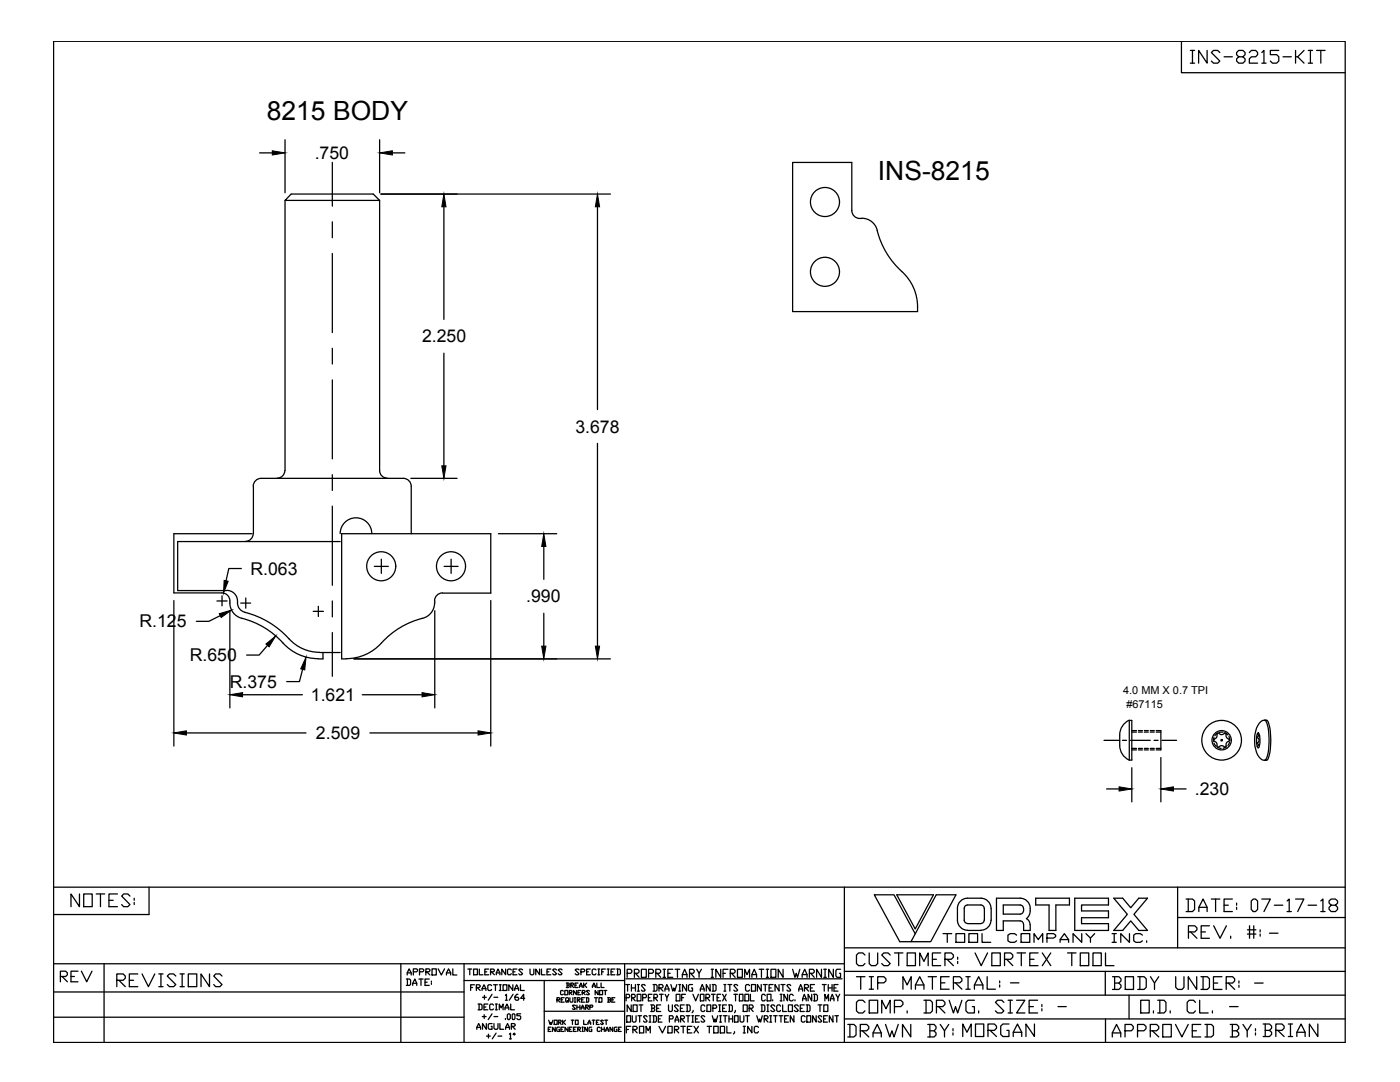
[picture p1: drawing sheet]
<svg xmlns="http://www.w3.org/2000/svg" width="279mm" height="216mm" viewBox="0 0 279 216" stroke-linecap="round" stroke-linejoin="round" font-family="sans-serif">
<!-- layer: titleblk -->
<path d="M10.7 8.2h257.8v199.8h-257.8zM235.8 8.2v6.3h32.7M10.7 177h257.8" fill="none" stroke="#000" stroke-width=".25"/>
<!-- layer: 50 -->
<g fill="none" stroke="#000" stroke-width=".25">
<path d="M168.5 177v31M235 177v12.1M10.7 182.5h19M10.7 197.9h81.9M10.7 192.3h157.8M20.8 192.3v15.7M80 192.3v15.7M92.6 192.3v15.7M92.6 195.7h32.1M108.6 195.7v12.2M124.7 192.3v15.7M168.5 189.1h100"/>
<path d="M168.5 193.8h100M168.5 198.6h100M225.3 198.6v4.7M235 183.1h33.5M10.7 203h81.9M108.6 201.8h16.1M168.5 203.3h100"/>
</g>
<!-- layer: Text -->
<g fill="none" stroke="#000" stroke-width=".25">
<path d="M179 178.5h7.3l-3.6 6.9zM193.1 179.2a2.01 2.01 0 0 0-2 2.1v2.3a2.01 2.01 0 0 0 2 2M193.1 179.2h2.7a2.01 2.01 0 0 1 2 2M81.1 195.4h.6l.2 .2v.8l-.2 .2h-.6M81.3 194.5v-.4l.3-.8 .5 .8v.4M81.3 194.1h.8M81.3 195.4v1.2M82.4 196.6v-.4l.4-.8 .4 .8v.4M82.4 196.2h.8M82.5 193.9h.6l.2-.4-.2-.2h-.6v1.2M83.6 195.4h.8M83.7 193.9h.7l.2-.4-.2-.2h-.7v1.2"/>
<path d="M84 195.4v1.2M84.8 196h.4M85 193.9h.6l.2-.4-.2-.2h-.6v1.2M85.2 193.9l.6 .6M85.7 195.4h-.9v1.2h.9M86.1 195.8v.2M86.1 196.2v.2M86.2 193.3h.9v1.2h-.9zM87.4 193.3l.7 1.2 .6-1.2M89.1 194.5v-.4l.4-.8 .4 .8v.4M89.1 194.1h.8M90.4 193.3v1.2h.8"/>
<path d="M93.4 193.4h.7M93.8 193.4v1.1M93.9 197h.4M94.5 193.4h.8v1.1h-.8zM94.7 196.5h-.8v1.1M95.1 197h.5l.2-.1v-.2l-.2-.2h-.5v1.1M95.2 197l.6 .6M95.7 193.4v1.1h.7M96.2 197.6v-.3l.4-.8 .4 .8v.3M96.2 197.3h.8M96.3 199h.8M96.7 198.6v.8"/>
<path d="M96.8 193.9h.3M97.5 193.4h-.7v1.1h.7M97.9 193.9h.6l.2-.2v-.2l-.2-.1h-.6v1.1M98.1 193.9l.6 .6M98.1 196.7l-.2-.2h-.4l-.1 .2v.7l.1 .2h.4l.2-.2M98.2 198.4l-.8 1.2M98.5 196.5h.8M98.6 199h.7M98.9 196.5v1.1M99 194.5v-.4l.4-.7 .4 .7v.4M99 194.1h.8M99.6 197.6h.4"/>
<path d="M99.6 196.5h.4M99.9 196.5v1.1M100.4 196.5h.8v1.1h-.8zM100.9 198.6l.2-.2v1.2M100.9 199.6h.3M100.9 193.4v1.1l-.8-1.1v1.1M102.1 193.5l-.3-.1h-.3l-.2 .1v.8l.2 .2h.3l.3-.2M102.3 196.5v1.1l-.8-1.1v1.1M102.4 193.9h.4M102.4 198.4l-.8 1.2M102.7 197.6v-.3l.4-.8 .4 .8v.3M102.7 197.3h.8"/>
<path d="M103.2 193.4h-.8v1.1h.8M103.4 198.4h-.2l-.4 .4v.6l.2 .2h.4l.1-.2-.1-.4h-.6M103.9 196.5v1.1h.7M104.3 193.5l-.2-.1h-.4l-.2 .1 .8 .8-.2 .2h-.4l-.2-.2M104.7 199.2h-.8l.6-.8v1.2M105.8 193.4v.9l.2 .2h.4l.1-.2v-.9M107.7 193.4v1.1l-.8-1.1v1.1M108.1 193.4v1.1h.7M109.2 193.9h.3M109.9 193.4h-.7v1.1h.7M111.1 193.5l-.2-.1h-.4l-.2 .1 .8 .8-.2 .2h-.4l-.2-.2M111.2 199.5h.4l.1-.3-.5-.1v.9"/>
<path d="M111.3 199.5l.4 .5M112 199.5h.3M112.2 193.5l-.2-.1h-.4l-.2 .1 .8 .8-.2 .2h-.4l-.2-.2M112.4 197.8l-.1-.2-.4 .2v.6l.1 .1 .4-.1M112.6 199.1h-.6v.9h.6M112.7 197.6h.6v.9h-.6zM113 196.2h.5l.1 .1-.1 .3M113.2 196.6h.3l.1 .3-.1 .1h-.5M113.2 196.2v.8M113.6 198.1h.4l.2-.3-.6-.2v.9M113.7 198.1l.5 .4M113.9 196.6h.4l.2-.3-.6-.1v.8"/>
<path d="M114 196.6l.5 .4M114.8 196.6h.2M115 197.6v.9l-.5-.9v.9M115.3 196.2h-.5v.8h.5M115.3 198.1h.3M115.6 193.5l-.2-.1h-.4l-.2 .1 .8 .8-.2 .2h-.4l-.2-.2M115.6 197l.3-.8 .3 .8M115.6 196.8h.6M115.9 197.6h-.6v.9M115.9 193.9h.6l.2-.2v-.2l-.2-.1h-.6v1.1M116.2 198.1h.4l.2-.3-.6-.2v.9M116.3 198.1l.5 .4"/>
<path d="M116.5 196.2v.8M116.7 196.6l.4 .4M117.1 196.2l-.6 .4M117.1 193.9h.3M117.6 197.8l-.1-.2-.5 .2 .6 .6-.1 .1-.5-.1M117.8 193.4h-.7v1.1h.7M118.2 197l.3-.8 .3 .8M118.2 196.8h.6M118.9 193.5l-.1-.1h-.4l-.2 .1v.8l.2 .2h.4l.1-.2M119.1 196.2v.8h.6M119.3 193.4h.4M119.3 194.5h.4"/>
<path d="M119.4 197.6v.9l-.6-.9v.9M119.5 193.4v1.1M119.7 197.6h.6v.9h-.6zM120 196.2v.8h.6M120.1 193.9h.3M120.5 197.6h.6M120.8 193.4h-.7v1.1M120.8 197.6v.9M121.2 193.4h.4M121.2 194.5h.4M121.3 199.1l.6 .1-.2 .3M121.4 199.5h.3l.2 .3-.2 .2h-.4"/>
<path d="M121.4 193.4v1.1M121.4 199.1v.9M121.9 193.9h.4M122.1 199.5h.3M122.7 199.1h-.6v.9h.6M122.7 193.4h-.8v1.1h.8M123.1 193.4h.5l.2 .1v.8l-.2 .2h-.5M123.3 193.4v1.1M124.9 196.5h.7M124.9 195.3h43.1M125 199.1h.5l.2-.2-.2-.5h-.5v1.3M125.2 194.2h.7l.2-.2v-.3l-.2-.3h-.7v1.6"/>
<path d="M125.3 196.5v1.3M126 196.5v1.3M126 197.1h.8M126.1 199.1h.5l.2-.2-.2-.5h-.5v1.3M126.2 199.1l.6 .6M126.6 194.2h.7l.2-.2v-.3l-.2-.3h-.7v1.6M126.8 196.5v1.3M126.8 194.2l.7 .8M127.2 198.4h.7v1.3h-.7zM127.2 196.5h.4M127.2 197.8h.4M127.4 196.5v1.3"/>
<path d="M128 193.4h1v1.6h-1zM128.3 199.1h.5l.2-.2-.2-.5h-.5v1.3M128.8 196.7l-.2-.2h-.4l-.2 .2 .8 .9-.2 .2h-.4l-.2-.2M129.4 199.1h.3M129.4 194.2h.8l.2-.2v-.3l-.2-.3h-.8v1.6M130.1 198.4h-.7v1.3h.7M130.3 196.5h.6l.2 .2v.9l-.2 .2h-.6M130.5 199.1h.5l.2-.2-.2-.5h-.5v1.3M130.5 196.5v1.3M130.7 199.1l.5 .6M130.9 194.2h.7l.3-.2v-.3l-.3-.3h-.7v1.6M131.1 194.2l.8 .8"/>
<path d="M131.5 197.1h.6l.2-.2v-.2l-.2-.2h-.6v1.3M131.6 198.4h.8M131.7 197.1l.6 .7M132 198.4v1.3M132.3 193.4h.5M132.3 195h.5M132.6 193.4v1.6M132.7 197.8v-.5l.4-.8 .4 .8v.5M132.7 197.3h.8M132.7 198.4l.4 .7v.6M133.3 194.2h.5M133.5 198.4l-.4 .7"/>
<path d="M133.9 196.5l.4 1.3 .2-.7 .1 .7 .5-1.3M134.3 193.4h-1v1.6h1M134.7 193.4h1M134.9 198.4h.8v1.3h-.8zM135.2 193.4v1.6M135.5 196.5h.3M135.5 197.8h.3M135.7 196.5v1.3M136 199.1h.4M136.2 195v-.5l.4-1.1 .5 1.1v.5M136.2 194.5h.9M136.8 198.4h-.8v1.3"/>
<path d="M137 196.5v1.3l-.8-1.3v1.3M137.6 194.2h.7l.2-.2v-.3l-.2-.3h-.7v1.6M137.8 194.2l.7 .8M138.2 196.5h-.6l-.2 .2v.9l.2 .2h.6v-.7h-.2M138.3 198.4l.5 1.3 .6-1.3M139.1 193.4l.4 .8v.8M139.8 197.8v-.5l.4-.8 .3 .8v.5M139.8 198.4h.7v1.3h-.7zM139.8 197.3h.7M140 193.4l-.5 .8M140.9 199.1h.5l.2-.2-.2-.5h-.5v1.3M141.1 199.1l.5 .6"/>
<path d="M141.7 196.5v1.3l-.7-1.3v1.3M141.9 193.4h.5M141.9 195h.5M142 198.4h.7M142.1 196.5h.6l.2 .2v.9l-.2 .2h-.6M142.1 193.4v1.6M142.3 196.5v1.3M142.4 198.4v1.3M143.1 199.1h.4M143.8 198.4h-.7v1.3h.7M143.8 193.4v1.6l-.9-1.6v1.6M144.2 198.4l.7 1.3"/>
<path d="M144.3 194.2h.5M144.5 196.5h.4M144.5 197.8h.4M144.7 196.5v1.3M144.9 198.4l-.7 1.3M145.3 193.4h-1v1.6M145.3 196.5h.7M145.7 196.5v1.3M145.7 194.2h.8l.2-.2v-.3l-.2-.3h-.8v1.6M146 194.2l.7 .8M146.5 198.4h.7M146.8 198.4v1.3"/>
<path d="M147.2 193.4h1v1.6h-1zM147.2 196.7l-.2-.2h-.4l-.1 .2 .7 .9-.2 .2h-.4l-.1-.2M147.6 198.4h.7v1.3h-.7zM148.6 195v-1.6l.5 1.1 .5-1.1v1.6M148.7 198.4h.7v1.3h-.7zM149.6 196.7l-.2-.2h-.4l-.2 .2v.9l.2 .2h.4l.2-.2M149.8 198.4v1.3h.7M150 196.5h.8v1.3h-.8zM150.1 195v-.5l.4-1.1 .5 1.1v.5M150.1 194.5h.9M151.5 193.4h.9M151.9 196.5v1.3l-.7-1.3v1.3"/>
<path d="M152 193.4v1.6M152.3 196.5h.8M152.7 198.7l-.1-.3h-.4l-.2 .3v.8l.2 .2h.4l.1-.2M152.7 196.5v1.3M152.9 193.4h.5M152.9 195h.5M153.1 198.4h.8v1.3h-.8zM153.1 193.4v1.6M153.5 197.1h.4M153.9 193.4h.9v1.6h-.9zM154.2 199.5v.2M154.3 196.5h-.8v1.3h.8"/>
<path d="M155.5 196.5v1.3l-.8-1.3v1.3M155.7 199.7h.4M155.7 198.4h.4M155.9 196.5h.8M155.9 198.4v1.3M156.2 196.5v1.3M156.3 193.4v1.6l-1-1.6v1.6M157.2 198.4v1.3l-.8-1.3v1.3M157.8 196.7l-.2-.2h-.3l-.3 .2 .8 .9-.2 .2h-.3l-.3-.2M158.2 193.4l.5 1.6 .2-.8 .3 .8 .4-1.6M158.3 198.7l-.2-.3h-.3l-.2 .3v.8l.2 .2h.3l.2-.2M158.7 199.5v.2"/>
<path d="M159.4 197.8v-.5l.4-.8 .4 .8v.5M159.4 197.3h.8M160.1 195v-.5l.5-1.1 .5 1.1v.5M160.1 194.5h1M160.2 199.7v-.4l.3-.9 .4 .9v.4M160.2 199.3h.7M160.6 197.1h.5l.3-.2v-.2l-.3-.2h-.5v1.3M160.8 197.1l.6 .7M161.5 194.2h.7l.3-.2v-.3l-.3-.3h-.7v1.6M161.7 197.1h.4M161.8 194.2l.7 .8M162 198.4v1.3l-.7-1.3v1.3"/>
<path d="M162.4 198.4h.5l.2 .3v.8l-.2 .2h-.5M162.5 196.5h-.8v1.3h.8M162.5 198.4v1.3M163.9 193.4v1.6l-.9-1.6v1.6M164.1 196.5h.8M164.4 193.4h.5M164.4 195h.5M164.5 196.5v1.3M164.6 199.7v-1.3l.4 .9 .3-.9v1.3M164.7 193.4v1.6M165.3 197.1h.8M165.3 196.5v1.3"/>
<path d="M165.7 199.7v-.4l.4-.9 .3 .9v.4M165.7 199.3h.7M166.1 196.5v1.3M166.3 193.4v1.6l-.9-1.6v1.6M166.4 197.1h.5M166.8 198.4l.4 .7v.6M167.2 196.5h-.8v1.3h.8M167.6 198.4l-.4 .7M167.8 193.4h-.8l-.2 .3v1l.2 .3h.8v-.8h-.3M182.7 186.3l-4.3-7.8h-3.9l5.1 9.4h6.1l5.1-9.4h-4l-5 9.4M193.1 180.6a.66 .66 0 0 0-.7 .7v2.3a.66 .66 0 0 0 .7 .7M193.1 180.6h2.7a.66 .66 0 0 1 .6 .6"/>
<path d="M196.4 183.6a.66 .66 0 0 1-.6 .7M196.5 181.3v2.3M197.8 183.6a2.01 2.01 0 0 1-2 2M197.8 181.3v2.3M204.2 184.4a.66 .66 0 0 0-.6-.6h-3.4v1.9M204.2 181.2a.66 .66 0 0 0-.6-.6h-3.4v1.8h3.4a.66 .66 0 0 0 .6-.7M204.3 181.3v.5M204.8 183.3a1.29 1.29 0 0 1 .8 1.2M204.9 183.3a2.44 2.44 0 0 0-.8-4l-5.2-.1v6.5M209.4 185.7v-5.1h-2.7v-1.4h6.7v1.4h-2.7v5.1M215.8 184.3v-1.2h5.4v-1.3h-5.4v-1.2h5.4v-1.4h-6.7v6.5M222.3 185.7l2.7-3.3-2.7-3.2h1.8l1.6 1.9 1.6-1.9h1.7l-2.7 3.2 2.7 3.3"/>
<path d="M224.1 185.7l1.6-1.9 1.6 1.9M227.7 199.6h1.6v2.5h-1.6zM231 199.6h1.3l.4 .4v1.7l-.4 .4h-1.3M231.5 199.6v2.5M239.4 199.6v2.5h1.7M95.2 205.4v-.4l.3-.8 .4 .8v.4M95.2 205h.7M95.4 200.3h.6l.2 .3v.7l-.2 .2h-.6M95.6 200.3v1.2M96.3 202.8h.7M96.6 200.9h.4M96.6 202.5v.7"/>
<path d="M97.1 204.2v1.2l-.8-1.2v1.2M97.1 206.7h.8M97.4 200.3h-.8v1.2h.8M97.5 206.4v.7M98.2 204.2h-.6l-.2 .2v.8l.2 .2h.6v-.6h-.2M98.2 202.3l-.8 1.1M98.5 200.6l-.2-.3h-.4l-.2 .3v.7l.2 .2h.4l.2-.2M98.6 204.2v1l.2 .2h.4l.2-.2v-1M98.6 202.8h.7M98.9 201.5h.4M98.9 200.3h.4M99 206.1l-.8 1.2"/>
<path d="M99 200.3v1.2M99.4 206.7h.7M99.6 201.5v-1.2l.4 .8 .4-.8v1.2M99.8 204.2v1.2h.7M100.8 201.5v-.4l.4-.8 .3 .8v.4M100.8 201.1h.7M100.9 203.2v.2M100.9 205.4v-.4l.4-.8 .4 .8v.4M100.9 205h.8M101.2 202.5l.3-.2 .3 .2v.7l-.2 .2-.4-.2zM101.7 206.4l.2-.3v1.2M101.7 207.3h.4"/>
<path d="M101.9 200.3v1.2h.8M102.1 204.8h.5l.2-.2v-.2l-.2-.2h-.5v1.2M102.2 202.5l.2-.2 .4 .2v.7l-.2 .2h-.2l-.2-.2zM102.2 204.8l.6 .6M102.4 206.4l.2-.3 .2 .3-.2 .1zM103.9 202.3h-.7v.4h.5l.2 .1v.4l-.2 .2h-.3l-.2-.2M109.4 205.4h.3M109.5 203.6l.3 .8 .1-.4 .2 .4 .2-.8M110 205h-.6v.8h.6M110.6 203.6h.6v.8h-.6zM110.8 205v.8l-.5-.8v.8M111.4 204h.5l.1-.3-.6-.1v.8"/>
<path d="M111.6 204l.4 .4M111.7 205h-.5l-.1 .7 .6 .1v-.4h-.2M112 205.4h.2M112.3 203.6v.8M112.4 204l.4 .4M112.5 205h-.5v.8h.5M112.8 203.6l-.5 .4M113.4 205v.8l-.6-.8v.8M113.6 205.4h.3M114.2 205h-.6v.8h.6M114.2 203.6v.8M114.5 205.4h.3"/>
<path d="M114.8 203.6h.6v.8h-.6zM115 205h-.5v.8h.5M115.3 205.4h.4l.2-.3-.2-.1h-.4v.8M115.4 205.4l.5 .4M116.1 205.8h.3M116.1 205h.3M116.3 205v.8M116.5 203.6v.8h.5M117.2 205v.8l-.5-.8v.8M117.3 204.4l.3-.8 .3 .8M117.3 204.1h.6M118.1 205h-.4l-.2 .1v.6l.2 .1h.4v-.4h-.1"/>
<path d="M118.4 203.6v.8M119 204h.3M119.6 203.6h-.6v.8h.6M119.8 205.1l-.2-.1-.4 .1v.6l.2 .1 .4-.1M120 205.4h.6M120 205v.8M120.4 203.7l-.1-.1-.4 .1 .5 .5-.1 .2h-.3l-.1-.2M120.6 205v.8M120.7 203.6h.6M120.9 205.8l.3-.8 .2 .8M120.9 205.5h.5M121 203.6v.8"/>
<path d="M122.3 205v.8l-.6-.8v.8M123.1 205h-.4l-.1 .7 .5 .1v-.4h-.1M123.4 205.4h.3M124 205h-.6v.8h.6M125 205.4h.4M125.1 202.7h.7v1.2h-.7zM125.9 204.8h-.9v1.3M126 200.5v1.3l-.8-1.3v1.3M126.2 202.7v1l.2 .2h.3l.2-.2v-1M126.3 205.4h.6l.3-.4-.3-.2h-.6v1.3M126.4 200.5h.8v1.3h-.8zM126.5 205.4l.7 .7"/>
<path d="M127.3 202.7h.7M127.5 200.5h.8M127.6 204.8h.9v1.3h-.9zM127.7 202.7v1.2M127.9 200.5v1.3M128.9 206.1v-1.3l.5 .8 .4-.8v1.3M129.1 202.9l-.1-.2h-.4l-.2 .2 .7 .8-.1 .2h-.4l-.2-.2M129.5 202.7h.4M129.5 203.9h.4M129.7 202.7v1.2M129.9 200.5h.6l.2 .3-.2 .4M130.1 201.2h.4l.2 .4-.2 .2h-.6"/>
<path d="M130.1 200.5v1.3M130.3 202.7h.5l.2 .2v.8l-.2 .2h-.5M130.5 202.7v1.2M131 201.2h.5M131.4 203.3h.4M131.5 204.8l.7 1.3 .6-1.3M131.9 200.5h-.9v1.3h.9M132.1 202.7h-.7v1.2h.7M133.3 204.8h.8v1.3h-.8zM133.4 200.5v1.1l.2 .2h.4l.2-.2v-1.1M133.6 203.3h.6l.2-.4-.2-.2h-.6v1.2M134.6 205.4h.6l.3-.4-.3-.2h-.6v1.3"/>
<path d="M134.7 203.9v-.4l.4-.8 .4 .8v.4M134.7 203.5h.8M134.8 205.4l.7 .7M135.4 200.8l-.2-.3h-.4l-.2 .3 .8 .8-.2 .2h-.4l-.2-.2M135.8 201.2h.4M135.8 203.3h.6l.2-.4-.2-.2h-.6v1.2M135.9 204.8h.9M136 203.3l.6 .6M136.3 204.8v1.3M136.6 200.5h-.8v1.3h.8M136.9 200.5h.6l.2 .3v.8l-.2 .2h-.6M136.9 202.7h.8"/>
<path d="M137.1 200.5v1.3M137.2 205.4h.5M137.3 202.7v1.2M138.1 204.8h-.9v1.3h.9M138.1 202.7h.3M138.1 203.9h.3M138.2 202.7v1.2M138.3 201.6l-.2 .5M138.5 204.8l.9 1.3M138.8 203.3h.4M139.4 204.8l-.9 1.3M139.6 202.7h-.8v1.2h.8"/>
<path d="M140.7 200.8l-.2-.3h-.4l-.2 .3v.8l.2 .2h.4l.2-.2M140.7 202.9l-.3-.2h-.3l-.2 .2 .8 .8-.3 .2h-.3l-.2-.2M141.1 200.5h.7v1.3h-.7zM141.1 204.8h.9M141.5 204.8v1.3M142.1 202.7l.4 1.2 .2-.6 .2 .6 .3-1.2M142.3 201.2h.5l.2-.2-.2-.5h-.5v1.3M142.4 204.8h.9v1.3h-.9zM143.4 200.5h.4M143.4 201.8h.4M143.6 200.5v1.3M143.6 202.7h.4"/>
<path d="M143.6 203.9h.4M143.7 204.8h.9v1.3h-.9zM143.8 202.7v1.2M144.2 201.2h.4M144.3 202.7h.8M144.7 202.7v1.2M145 200.5h-.8v1.3h.8M145.1 204.8v1.3h.8M145.4 200.5h.6l.2 .3v.8l-.2 .2h-.6M145.5 203.3h.7M145.5 202.7v1.2M145.6 200.5v1.3"/>
<path d="M146.2 202.7v1.2M146.6 202.7h.7v1.2h-.7zM146.6 205.9v.2l-.2 .2M146.8 201.6l-.2 .5M147.7 202.7v1l.2 .2h.3l.2-.2v-1M148.3 200.5h.8v1.3h-.8zM148.3 204.8h.4M148.3 206.1h.4M148.5 204.8v1.3M148.8 202.7h.7M149.2 202.7v1.2M149.5 201.2h.6l.2-.4-.2-.3h-.6v1.3"/>
<path d="M149.7 201.2l.6 .6M150.1 204.8v1.3l-.9-1.3v1.3M151 202.7l.4 1.2 .2-.6 .2 .6 .3-1.2M151.4 205l-.2-.2h-.5l-.2 .2v.9l.2 .2h.5l.2-.2M151.9 200.5h.6l.1 .3v.8l-.1 .2h-.6M152 200.5v1.3M152.5 203.3h.6l.2-.4-.2-.2h-.6v1.2M152.7 203.3l.6 .6M153.1 200.5h.3M153.1 201.8h.3M153.2 200.5v1.3M153.6 202.7h.4"/>
<path d="M153.6 203.9h.4M153.8 202.7v1.2M154.4 202.7h.7M154.6 200.8l-.2-.3h-.4l-.2 .3 .8 .8-.2 .2h-.4l-.2-.2M154.8 202.7v1.2M155.5 202.7h.7M155.8 200.8l-.2-.3h-.4l-.2 .3v.8l.2 .2h.4l.2-.2M155.9 202.7v1.2M156.2 200.5v1.3h.8M156.6 203.3h.4M157.3 200.5h.8v1.3h-.8zM157.3 202.7h-.7v1.2h.7"/>
<path d="M158.4 202.7v1.2l-.7-1.2v1.2M159.3 200.8l-.2-.3h-.4l-.2 .3 .8 .8-.2 .2h-.4l-.2-.2M159.7 201.2h.4M160.5 200.5h-.8v1.3h.8M160.7 202.9l-.2-.2h-.4l-.2 .2v.8l.2 .2h.4l.2-.2M160.9 200.5h.6l.2 .3v.8l-.2 .2h-.6M161 202.7h.8v1.2h-.8zM161.1 200.5v1.3M162.9 202.7v1.2l-.7-1.2v1.2M163.3 200.5h.7M163.6 200.5v1.3M164 202.9l-.2-.2h-.4l-.1 .2 .7 .8-.2 .2h-.4l-.1-.2"/>
<path d="M164.4 203.3h.3M164.4 200.5h.8v1.3h-.8zM165.1 202.7h-.7v1.2h.7M166.2 202.7v1.2l-.7-1.2v1.2M238.6 200l-.4-.4h-.9l-.4 .4v1.7l.4 .4h.9l.4-.4"/>
</g>
<!-- layer: 0 -->
<g fill="none" stroke="#000" stroke-width=".25">
<path d="M51.8 30.5h2.5M56.9 27.9v10.6M56.9 40v53.9M58.1 38.7h16.4l1.3 1.3h-18.9zM66.3 32.4v8.7M75.8 27.9v10.6M75.8 40v53.9M76 38.7h45.8M78.3 30.5h2.5M66.3 44.3v3.1M66.3 50.6v15.8M88.6 41.3v22.4"/>
<path d="M119.2 41.3v40.4M172 43.5a3.1 3.1 0 0 1 3.1 2.5 17 17 0 0 0 5.5 8.8 9.7 9.7 0 0 1 2.5 7.4h-24.9v-29.8h11.8v9.6a1.67 1.67 0 0 0 2 1.6M66.3 69.5v3.1M66.3 75.8v15.8M88.6 70.5v22.4M50.6 97.1v9.4M56.8 93.9a1.5 1.5 0 0 1-1.5 1.5M66.3 94.7v3.2M75.8 93.9a1.5 1.5 0 0 0 1.5 1.5M80.5 95.4a1.59 1.59 0 0 1 1.6 1.6v9.5M80.5 95.4h-28.4a1.59 1.59 0 0 0-1.6 1.6M82 95.4h9.2"/>
<path d="M119.2 88.5v40.4M34.7 119.8v29.1M43.3 119.9h2M44.3 118.9v2M45.3 117.8a2.18 2.18 0 0 1 2.1 2.5 1.88 1.88 0 0 0 1.4 1.8M48.2 113.4h-2.5l-.6 2.5M49.1 119.3v2.1M50.3 106.5h-15.6v11.8h9.6a1.66 1.66 0 0 1 1.6 2 3.4 3.4 0 0 0 3.3 3.3 17.2 17.2 0 0 1 7.9 5.3 9.5 9.5 0 0 0 6.4 2.5M50.5 106.5a1.54 1.54 0 0 1-1.5 1.5M66.3 101v15.8M66.3 119.9v3.2M67.9 106.5a3.2 3.2 0 0 1 3.1-3.2 3.2 3.2 0 0 1 3.2 3.2"/>
<path d="M67.9 108.1h-32.4v9.7h9.8M74.7 113h2.8M76.1 111.6v2.8M86.8 119.9v.4M88.3 118.3a1.59 1.59 0 0 0-1.6 1.6M88.3 118.3h9.6v-11.8h-29.7v25h.9M88.6 113h2.8M90 111.6v2.8M97.9 119.8v29.1M99.5 106.5h11.6M108.5 109v6.6M44 122.8l-2.3 1.2h-2.5"/>
<path d="M45.9 121.9v19.4M48 120.3h2M48.4 138.6h12M48.8 122.2a17.6 17.6 0 0 1 8.9 5.3M53.4 128.8l-1.7 1.9h-2.5M57.7 127.5a8.2 8.2 0 0 0 6.1 2.7M60.4 133.5l-.6 2.5h-2.6M62.5 122h2M63.5 121v2M63.8 130.2h4.1M64.5 130.2v1.3h-1M66.3 126.2v8.7"/>
<path d="M70.6 131.5h51.2M72.3 138.6h11.9M84.4 123.4a17 17 0 0 0-8.9 5.5 9.5 9.5 0 0 1-6.4 2.5M86.7 120.3a3.2 3.2 0 0 1-2.4 3.1M86.8 121.9v19.4M108.5 122.4v6.5M37.2 146.2h23.9M73.8 146.2h21.6M220.3 147.7h3M220.8 157.4h2.5M223.5 146.7a5 5 0 0 0 .9 4.3l.9 .7M224 147.7h.8"/>
<path d="M225.3 143.7a3.2 3.2 0 0 0-1.8 2.9M225.4 143.7h.5v8h-.5zM225.6 147.7h4M225.9 153.2v6.8M225.9 149.6h.9M225.9 149.3h.9M225.9 145.8h.9M225.9 146.1h.9M227.2 149.6h.8M227.2 149.3h.8M227.2 145.8h.8M227.2 146.1h.8"/>
<path d="M228.4 149.6h.8M228.4 149.3h.8M228.4 145.8h.8M228.4 146.1h.8M229.6 149.6h.8M229.6 149.3h.8M229.6 145.8h.8M229.6 146.1h.8M230.3 147.7h.8M230.7 145.8h1v3.8h-1M230.7 149.3h1M230.7 146.1h1"/>
<path d="M231.7 151.2v8.8M231.9 147.7h2.9M234.2 157.4h2.5M242.3 147.2l-.1 .7M242.3 148.3l.4 .6M242.3 147.9l.5 .3v.6M242.3 147.5l-.1 .2 .1 .2M242.8 146.5v.6l-.5 .4M242.9 148.9l.1 .2h.2M243 146.3l-.6 .5M243 149.1l.7 .2M243.2 146.3h-.2l-.1 .2"/>
<path d="M243.3 146.3l.5 .3 .6-.3 .3 .2M243.3 149l.5-.2 .5 .2M244.1 146.1h-.8M244.5 146.2l.6 .5M244.7 148.9l-.1 .2h-.3M244.7 146.5l.1 .6 .5 .4M244.8 149l-.7 .3M245.2 147.5l.2 .2-.2 .2M245.3 147l.1 .7M245.3 147.9l-.5 .3-.1 .6M245.4 148.1l-.3 .7M250.8 147.2a.53 .53 0 0 1 .5 .5 .53 .53 0 0 1-.5 .5"/>
<path d="M250.8 148.4a.28 .28 0 0 1 .3 .2 .28 .28 0 0 1-.2 .3M250.9 146.5a.32 .32 0 0 1 .2 .3 .32 .32 0 0 1-.3 .3M251 146.3a.93 .93 0 0 1 .4 1.1v.5a1.39 1.39 0 0 1-.3 1.4l-.3-1.1v-1.3zM252.4 143.7h.3a2.65 2.65 0 0 1 .8 2.2 10.3 10.3 0 0 1-.6 5.8h-.5h.1a10.6 10.6 0 0 0 .6-6.4l-.1-.5a1.24 1.24 0 0 0-.6-1.1zM252.4 143.7a2.37 2.37 0 0 0-1.8 2.2 5.9 5.9 0 0 0 1.1 5.6l.7 .2"/>
<circle cx="164.6" cy="54.2" r="2.9"/>
<circle cx="164.6" cy="40.3" r="2.9"/>
<circle cx="76.1" cy="113" r="2.9"/>
<circle cx="90" cy="113" r="2.9"/>
<circle cx="243.8" cy="147.7" r="4"/>
<circle cx="243.8" cy="147.7" r="1.93"/>
<circle cx="243.8" cy="147.7" r=".15"/>
</g>
<g fill="#000" stroke="#000" stroke-width=".2">
<path d="M54.3 30.1l2.6 .4-2.6 .4zM75.8 30.5l2.5-.4v.8zM88.6 38.7l.4 2.6h-.8zM119.2 38.7l.5 2.6h-.9zM88.2 92.9h.8l-.4 2.5zM44.7 115.8l.8 .2-.9 2.3zM108.5 106.5l.5 2.5h-.9zM43.8 122.5l2.4-.8-2.1 1.5zM45.9 138.6l2.5-.4v.9zM53.1 128.5l1.9-1.6-1.3 2.2zM61.1 131.1l-.3 2.6-.8-.2zM84.2 138.2l2.6 .4-2.6 .5z"/>
<path d="M108.1 128.9h.9l-.5 2.6zM118.8 128.9h.9l-.5 2.6zM34.7 146.2l2.5-.4v.9zM95.4 145.8l2.5 .4-2.5 .5zM223.3 157l2.6 .4-2.6 .4zM231.7 157.4l2.5-.4v.8z"/>
</g>
<g font-size="6.2">
<text x="170" y="194">CUSTOMER:</text>
<text x="193.7" y="194">VORTEX TOOL</text>
<text x="22.6" y="198.3">REVISIONS</text>
</g>
<g font-size="5.7">
<text x="236.7" y="13.8">INS-8215-KIT</text>
<text x="13.4" y="182">NOTES:</text>
<text x="235.7" y="183.1">DATE:</text>
<text x="248.7" y="183.1">07-17-18</text>
<text x="236.4" y="188.4">REV. #:</text>
<text x="170" y="203.2">COMP. DRWG. SIZE:</text>
<text x="170" y="198.6">TIP MATERIAL:</text>
<text x="221.2" y="198.6">BODY UNDER:</text>
<text x="168.3" y="208.1">DRAWN BY:</text>
<text x="191.2" y="208.1">MORGAN</text>
<text x="221.2" y="208.1">APPROVED BY:</text>
<text x="251.2" y="208.1">BRIAN</text>
</g>
<g font-size="5.3">
<text x="53.2" y="24">8215 BODY</text>
<text x="175.2" y="36">INS-8215</text>
<text x="11.3" y="197.2">REV</text>
</g>
<text font-size="4.4" x="187.3" y="189.1">TOOL COMPANY INC.</text>
<g font-size="3.5">
<text x="62.8" y="31.7">.750</text>
<text x="84.2" y="68.3">2.250</text>
<text x="114.8" y="86.3">3.678</text>
<text x="50" y="114.7">R.063</text>
<text x="27.8" y="125.2">R.125</text>
<text x="105" y="120.2">.990</text>
<text x="37.9" y="131.9">R.650</text>
<text x="45.9" y="137.2">R.375</text>
<text x="62" y="139.9">1.621</text>
<text x="63.1" y="147.5">2.509</text>
<text x="238.4" y="158.7">.230</text>
<text x="113.2" y="202.5">SHARP</text>
</g>
<g font-size="2.6">
<text x="252.6" y="187.3">-</text>
<text x="200.7" y="197.2">-</text>
<text x="249.4" y="197.6">-</text>
<text x="210.3" y="202.1">-</text>
<text x="244.5" y="202.1">-</text>
</g>
<g font-size="2.2">
<text x="224.1" y="138.5">4.0 MM X 0.7 TPI</text>
<text x="224.8" y="141.3">#67115</text>
</g>
</svg>
